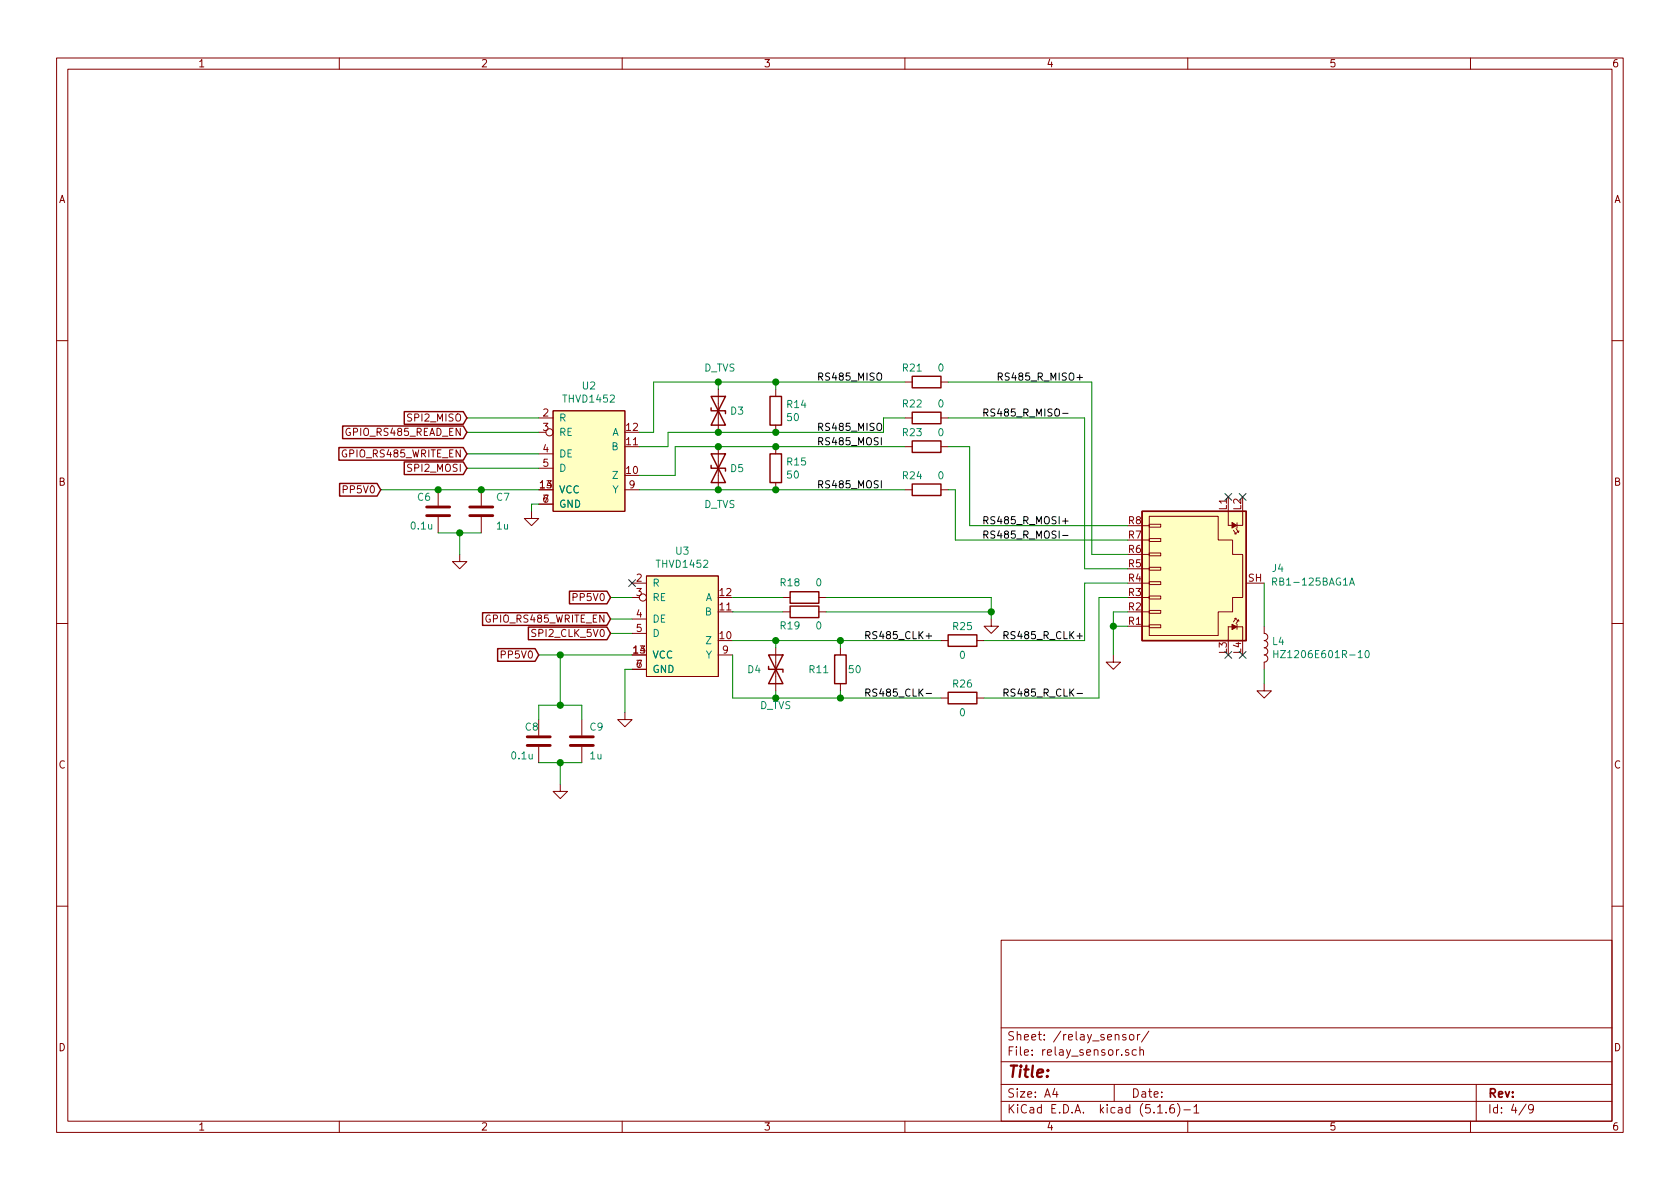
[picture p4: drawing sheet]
<svg xmlns="http://www.w3.org/2000/svg" width="297mm" height="210mm" viewBox="0 0 297 210" stroke-linecap="round" stroke-linejoin="round" font-family="sans-serif">
<g fill="none" stroke="#840000" stroke-width=".18">
<path d="M10 10.3h277v189.9h-277zM12 12.2h273v186.1h-273zM60 10.3v1.9M110 10.3v1.9M160 10.3v1.9M210 10.3v1.9M260 10.3v1.9M10 60.2h2M95.2 73.9h2.6M95.2 76.4h1.3M97.8 72.6h12.7v17.8h-12.7zM127 68.8v7.6"/>
<path d="M127 79v7.6M137.2 68.8v1.3M137.2 75.2v1.2M137.2 79v1.3M160 67.6h1.3M160 79h1.3M160 73.9h1.3M166.4 67.6h1.2M166.4 79h1.2M166.4 73.9h1.2M285 60.2h2M77.5 86.6v2.8"/>
<path d="M77.5 91.4v2.8M81.3 98v1.3h1.2l-1.2 1.3-1.3-1.3h1.3M85.1 86.6v2.8M85.1 91.4v2.8M94 90.4v1.3h1.2l-1.2 1.3-1.3-1.3h1.3M95.2 80.3h2.6M95.2 82.8h2.6M95.2 89.1h2.6M110.5 86.6h2.5M137.2 85.3v1.3M160 86.6h1.3M166.4 86.6h1.2"/>
<path d="M201.9 98h1.3M201.9 95.5h1.3M201.9 93h1.3M203.2 97.8h2v.5h-2zM203.2 95.2h2v.6h-2zM203.2 92.7h2v.5h-2zM203.2 91.3h12.2v4.2h2.5v2.5h1.8v7.7h-1.8v2.5h-2.5v4.2h-12.2zM217.2 87.9v2.5M217.2 90.5v2.4h.6M218.1 93.8l.4 .6h-.2M218.5 93.5l.5 .6h-.3M218.6 94.2l-.1 .2"/>
<path d="M218.7 92.5v.9M219 93.9v.2M219.7 90.5v2.4h-.9M10 110.3h2M94.7 111.4l-.4-.1-.2 .1-.1 .3 .1 .2 .5 .1 .1 .3-.2 .3-.5-.1M111.8 105.7h1.2M111.8 103.1h2.5M111.8 109.5h2.5M111.8 112h2.5M111.8 118.4h2.5M114.3 101.8h12.7v17.8h-12.7zM127 115.8h2.5"/>
<path d="M137.2 114.5v7.7M138.4 108.2h1.3M138.4 105.7h1.3M144.8 108.2h1.2M144.8 105.7h1.2M148.6 114.5v1.3M166.4 113.3h1.2M172.7 113.3h1.3M175.3 109.5v1.2h1.2l-1.2 1.3-1.3-1.3h1.3M196.8 115.8v1.3h1.3l-1.3 1.3-1.2-1.3h1.2M201.9 110.7h1.3M201.9 108.2h1.3"/>
<path d="M201.9 105.7h1.3M201.9 103.1h1.3M201.9 100.6h1.3M203.2 110.5h2v.5h-2zM203.2 107.9h2v.6h-2zM203.2 105.4h2v.5h-2zM203.2 102.9h2v.5h-2zM203.2 100.3h2v.5h-2zM217.8 110.8h-.6v2.5M218.3 109.4l.2-.1-.4 .7M218.5 109.4l.1 .2M218.7 110.4v.9"/>
<path d="M218.7 109.7l.3-.1-.5 .7M218.8 110.8h.9v2.5M219 109.7v.2M220.3 103.1h3.2M223.5 110.7v1.3a.63 .63 0 0 1 .7 .6 .63 .63 0 0 1-.7 .7 .63 .63 0 0 1 .7 .6 .63 .63 0 0 1-.7 .6 .63 .63 0 0 1 .7 .7 .63 .63 0 0 1-.7 .6 .63 .63 0 0 1 .7 .7 .63 .63 0 0 1-.7 .6v1.3M285 110.3h2M95.2 127.2v2.8M95.2 132.1v2.8M99.1 138.7v1.2h1.2l-1.2 1.3-1.3-1.3h1.3M102.9 127.2v2.8M102.9 132.1v2.8M110.5 126v1.2h1.3l-1.3 1.3-1.3-1.3h1.3"/>
<path d="M148.6 120.9v1.3M166.4 123.4h1.2M172.7 123.4h1.3M223.5 120.9v1.3h1.3l-1.3 1.2-1.3-1.2h1.3M10 160.2h2M177 166.3h108v32h-108zM285 160.2h2M60 198.3v1.9M110 198.3v1.9M160 198.3v1.9M177 194.8h108M177 191.8h108"/>
<path d="M177 187.8h108M177 181.8h108M186.5 192.5l-.4 1h1M186.8 193v1M197 191.8v3M199.1 183l-.4-.1-.2 .2 .1 .3 .5 .1v.3h-.6M199.5 185.7l-.3-.1-.2 .2 .1 .2 .4 .2v.3h-.5M199.8 183.1l.2-.2 .4 .2v.7l-.2 .1-.4-.1zM200.9 185.7l-.4-.1-.3 .3 .1 .6 .2 .1 .4-.1M201.1 182.9v1M201.5 185.7l.3-.1 .3 .1 .1 .9M201.5 182.9l-.4 .3"/>
<path d="M201.5 185.1v1.5M203.1 182.3l-1.3 2M204.7 196.8h.8M206.2 196.7v.1M207.5 195.3a.59 .59 0 0 0-.7 .7v.5l.2 .2 .4 .1 .2-.1 .1-.5-.2-.2-.4-.1-.3 .3M208.2 195.1a1.71 1.71 0 0 1 0 2.3M209.3 196.3h1.2M210 198.3v1.9M211.1 195.8l.4-.5v1.5M211.1 196.8h.9M260 198.3v1.9M261 191.8v6.5"/>
<path d="M269.8 195.2l-1.2 2M271.1 196l-.3 .3-.4-.1-.1-.2v-.4l.1-.2 .4-.1 .2 .2a1.19 1.19 0 0 1-.2 1.2l-.4 .1"/>
<circle cx="97.2" cy="76.4" r=".63"/>
<circle cx="113.7" cy="105.7" r=".63"/>
</g>
<path d="M75.4 91.2h4.1M75.4 89.7h4.1M83.1 91.2h4M83.1 89.7h4M93.2 131.8h4.1M93.2 130.3h4.1M100.8 131.8h4.1M100.8 130.3h4.1" fill="none" stroke="#840000" stroke-width=".51"/>
<g fill="none" stroke="#840000" stroke-width=".25">
<path d="M59.9 79.1h22l.6 1.2-.6 1.1h-22zM60.6 75.3h21.3l.6 1.1-.6 1.2h-21.3zM71.5 72.8h10.4l.6 1.1-.6 1.1h-10.4zM125.7 72.1v.5h2.6v.5M125.7 70.1l2.6 5.1h-2.6l2.6-5.1zM136.1 70.1h2.1v5.1h-2.1zM161.3 66.5h5.1v2.1h-5.1zM161.3 78h5.1v2h-5.1zM161.3 72.9h5.1v2h-5.1zM60 85.5h6.7l.6 1.1-.6 1.1h-6.7zM71.5 81.7h10.4l.6 1.1-.6 1.1h-10.4zM125.7 82.3v.5h2.6v.5"/>
<path d="M125.7 80.3l2.6 5h-2.6l2.6-5zM136.1 80.3h2.1v5h-2.1zM161.3 85.6h5.1v2h-5.1zM201.9 90.4h18.4v22.9h-18.4zM85.3 108.4h22l.6 1.1-.6 1.1h-22zM88 114.7h6.6l.6 1.1-.6 1.1h-6.6zM93.4 110.9h13.9l.6 1.1-.6 1.1h-13.9zM100.7 104.5h6.6l.6 1.2-.6 1.1h-6.6zM135.9 117.9v.5h2.5v.5M135.9 115.8l2.5 5.1h-2.5l2.5-5.1zM139.7 107.2h5.1v2h-5.1zM139.7 104.6h5.1v2.1h-5.1z"/>
<path d="M147.6 115.8h2v5.1h-2zM167.6 112.3h5.1v2h-5.1zM167.6 122.4h5.1v2.1h-5.1z"/>
</g>
<path d="M225 102.9l.7-.1v-.5l-.2-.1h-.5v1.3M225.2 115v1.3M225.2 115.6h.7M225.9 115v1.3M238.6 103.5l.4-1.3 .5 1.3M238.7 103.1h.6M241.5 115.2l.2-.2a.67 .67 0 0 1 .4 .7 .67 .67 0 0 1-.4 .6l-.3-.5z" fill="none" stroke="#008484" stroke-width=".18"/>
<g fill="#ffffc2" stroke="#ffffc2" stroke-width=".18">
<path d="M201.9 90.4h18.4v22.9h-18.4z"/>
<path d="M97.8 72.6h12.7v17.8h-12.7z"/>
<path d="M114.3 101.8h12.7v17.8h-12.7z"/>
</g>
<g fill="#840000" stroke="#840000" stroke-width=".18">
<path d="M217.8 110.4l.9 .4-.9 .5z"/>
<path d="M217.8 92.4l.9 .5-.9 .5z"/>
</g>
<g fill="none" stroke="#008400" stroke-width=".18">
<path d="M82.5 73.9h12.7M82.5 76.4h12.7M127 67.6v1.2M137.2 67.6v1.2M160 73.9h-3.8v2.5h-38.1v2.6h-5.1M160 79h-40.6v5.1h-6.4M160 67.6h-44.4v8.8h-2.6M167.6 79h3.8v14h28M167.6 73.9h24.2v26.7h7.6M167.6 67.6h25.4v30.4h6.4M67.3 86.6h27.9M77.5 94.2h7.6"/>
<path d="M81.3 94.2v3.8M82.5 82.8h12.7M82.5 80.3h12.7M95.2 89.1h-1.2v1.3M113 86.6h47M167.6 86.6h1.3v8.9h30.5M95.2 115.8h16.6M99.1 115.8v8.9M107.9 105.7h3.9M107.9 109.5h3.9M107.9 112h3.9M111.8 118.4h-1.3v7.6"/>
<path d="M129.5 115.8v7.6h36.9M129.5 113.3h36.9M129.5 105.7h8.9M129.5 108.2h8.9M137.2 113.3v1.2M146 105.7h29.3v3.8M146 108.2h29.3M148.6 113.3v1.2M196.8 110.7h2.6M199.4 103.1h-7.6v10.2h-17.8M199.4 105.7h-5.1v17.7h-20.3M199.4 108.2h-2.6v7.6"/>
<path d="M223.5 103.1v7.6M223.5 118.4v2.5M95.2 127.2v-2.5h7.7v2.5M95.2 134.9h7.7M99.1 134.9v3.8M137.2 122.2v1.2M148.6 122.2v1.2"/>
</g>
<g fill="none" stroke="#000" stroke-width=".18">
<path d="M144.8 75.5h.6v-.5l-.2-.2h-.4v1.3M144.8 66.6h.6v-.5l-.2-.1h-.4v1.2M144.8 78h.6v-.5l-.2-.1h-.4v1.3M174 73l.6-.1v-.5l-.2-.1h-.4v1.3M174.3 73l.4 .6M176.5 66.6h.6l.1-.5-.2-.1h-.5v1.2M176.8 66.6l.4 .6M144.8 85.7l.6-.1v-.5l-.2-.1h-.4v1.3M174 94.6l.6-.1v-.5l-.2-.1h-.4v1.3M174 92h.6v-.5l-.2-.1h-.4v1.2M174.3 94.6l.4 .6M174.3 92l.4 .6"/>
<path d="M153.1 112.3l.7-.1v-.4l-.2-.1h-.5v1.2M153.4 112.3l.4 .6M177.5 112.3l.7-.1v-.4l-.7-.1v1.2M177.8 112.3l.5 .6M153.1 122.5l.7-.1v-.4l-.2-.2h-.5v1.3M153.4 122.5l.4 .6M177.5 122.5l.7-.1v-.4l-.7-.2v1.3M177.8 122.5l.5 .6"/>
</g>
<g fill="#008400" stroke="#008400" stroke-width=".25">
<circle cx="99.1" cy="134.9" r=".51"/>
<circle cx="175.3" cy="108.2" r=".51"/>
<circle cx="137.2" cy="113.3" r=".51"/>
<circle cx="127" cy="86.6" r=".51"/>
<circle cx="137.2" cy="123.4" r=".51"/>
<circle cx="77.5" cy="86.6" r=".51"/>
<circle cx="127" cy="76.4" r=".51"/>
<circle cx="127" cy="79" r=".51"/>
<circle cx="137.2" cy="76.4" r=".51"/>
<circle cx="99.1" cy="115.8" r=".51"/>
<circle cx="99.1" cy="124.7" r=".51"/>
<circle cx="148.6" cy="113.3" r=".51"/>
<circle cx="137.2" cy="67.6" r=".51"/>
<circle cx="137.2" cy="79" r=".51"/>
<circle cx="81.3" cy="94.2" r=".51"/>
<circle cx="196.9" cy="110.7" r=".51"/>
<circle cx="137.2" cy="86.6" r=".51"/>
<circle cx="85.1" cy="86.6" r=".51"/>
<circle cx="127" cy="67.6" r=".51"/>
<circle cx="148.6" cy="123.4" r=".51"/>
</g>
<path d="M216.6 87.3l1.2 1.2M217.8 87.3l-1.2 1.2M219.1 87.3l1.2 1.2M220.3 87.3l-1.2 1.2M111.2 102.5l1.2 1.2M112.4 102.5l-1.2 1.2M216.6 115.2l1.2 1.2M217.8 115.2l-1.2 1.2M219.1 115.2l1.2 1.2M220.3 115.2l-1.2 1.2" fill="none" stroke="#000084" stroke-width=".18"/>
<text font-size="2.8" fill="#840000" x="178" y="190.5">Title:</text>
<g font-size="2.1" fill="#840000">
<text x="178" y="184">Sheet: /relay_sensor/</text>
<text x="178" y="186.7">File: relay_sensor.sch</text>
<text x="178" y="196.9">KiCad E.D.A. kicad (5.1.6)-1</text>
<text x="178" y="194.1">Size: A4</text>
<text x="200" y="194.1">Date:</text>
<text x="263" y="194.1">Rev:</text>
<text x="263" y="196.9">Id: 4/9</text>
</g>
<g font-size="1.8" fill="#840000">
<text x="35" y="11.9">1</text>
<text x="85" y="11.9">2</text>
<text x="135" y="11.9">3</text>
<text x="185" y="11.9">4</text>
<text x="235" y="11.9">5</text>
<text x="285" y="11.9">6</text>
<text x="10.4" y="35.9">A</text>
<text x="285.4" y="35.9">A</text>
<text x="61.5" y="77.1">GPIO_RS485_READ_EN</text>
<text x="72.4" y="74.5">SPI2_MISO</text>
<text x="96" y="73.7">2</text>
<text x="96" y="76.2">3</text>
<text x="110.8" y="76.2">12</text>
<text x="60.8" y="80.9">GPIO_RS485_WRITE_EN</text>
<text x="72.4" y="83.4">SPI2_MOSI</text>
<text x="96" y="80">4</text>
<text x="96" y="82.5">5</text>
<text x="110.8" y="83.8">10</text>
<text x="110.8" y="78.7">11</text>
<text x="10.4" y="85.9">B</text>
<text x="61" y="87.2">PP5V0</text>
<text x="95.6" y="86.4">13</text>
<text x="96" y="88.9">7</text>
<text x="96.5" y="86.4">4</text>
<text x="111.3" y="86.4">9</text>
<text x="285.4" y="85.9">B</text>
<text x="199.5" y="95.2">R7</text>
<text x="199.5" y="92.7">R8</text>
<text x="216.9" y="90.2" transform="rotate(-90 216.9 90.2)">L1</text>
<text x="219.5" y="90.2" transform="rotate(-90 219.5 90.2)">L2</text>
<text x="199.5" y="100.3">R5</text>
<text x="199.5" y="97.8">R6</text>
<text x="101.7" y="106.3">PP5V0</text>
<text x="112.5" y="102.9">2</text>
<text x="112.5" y="105.4">3</text>
<text x="127.3" y="107.9">11</text>
<text x="127.3" y="105.4">12</text>
<text x="199.5" y="107.9">R2</text>
<text x="199.5" y="105.4">R3</text>
<text x="199.5" y="102.9">R4</text>
<text x="220.7" y="102.9">SH</text>
<text x="86.2" y="110.1">GPIO_RS485_WRITE_EN</text>
<text x="94.6" y="112.6">SPI2_CLK_5V0</text>
<text x="112.5" y="109.2">4</text>
<text x="112.5" y="111.8">5</text>
<text x="127.3" y="113">10</text>
<text x="199.5" y="110.5">R1</text>
<text x="89" y="116.5">PP5V0</text>
<text x="112.1" y="115.6">13</text>
<text x="112.5" y="118.1">7</text>
<text x="113" y="115.6">4</text>
<text x="127.8" y="115.6">9</text>
<text x="216.9" y="115.6" transform="rotate(-90 216.9 115.6)">L3</text>
<text x="219.5" y="115.6" transform="rotate(-90 219.5 115.6)">L4</text>
<text x="10.4" y="135.9">C</text>
<text x="285.4" y="135.9">C</text>
<text x="10.4" y="185.9">D</text>
<text x="285.4" y="185.9">D</text>
<text x="35" y="199.9">1</text>
<text x="85" y="199.9">2</text>
<text x="135" y="199.9">3</text>
<text x="185" y="199.9">4</text>
<text x="235" y="199.9">5</text>
<text x="285" y="199.9">6</text>
</g>
<g font-size="1.8" fill="#008484">
<text x="124.4" y="65.7">D_TVS</text>
<text x="159.7" y="65.7">R21</text>
<text x="165.9" y="65.7">0</text>
<text x="99.8" y="71.2">THVD1452</text>
<text x="103" y="68.9">U2</text>
<text x="98.8" y="74.5">R</text>
<text x="98.8" y="77.1">RE</text>
<text x="108.2" y="77.1">A</text>
<text x="129.2" y="73.3">D3</text>
<text x="139.2" y="72.2">R14</text>
<text x="139.2" y="74.5">50</text>
<text x="159.7" y="77.1">R23</text>
<text x="159.7" y="72.1">R22</text>
<text x="165.9" y="77.1">0</text>
<text x="165.9" y="72.1">0</text>
<text x="98.8" y="80.9">DE</text>
<text x="98.8" y="83.4">D</text>
<text x="108.2" y="79.6">B</text>
<text x="129.2" y="83.5">D5</text>
<text x="139.2" y="82.3">R15</text>
<text x="73.9" y="88.6">C6</text>
<text x="87.8" y="88.6">C7</text>
<text x="98.8" y="87.2">VCC</text>
<text x="98.8" y="89.8">GND</text>
<text x="108.3" y="87.2">Y</text>
<text x="108.4" y="84.7">Z</text>
<text x="124.4" y="89.8">D_TVS</text>
<text x="139.2" y="84.6">50</text>
<text x="159.7" y="84.8">R24</text>
<text x="165.9" y="84.8">0</text>
<text x="72.8" y="93.6">0.1u</text>
<text x="87.9" y="93.6">1u</text>
<text x="116.3" y="100.4">THVD1452</text>
<text x="119.5" y="98.1">U3</text>
<text x="225" y="101.1">J4</text>
<text x="115.3" y="103.8">R</text>
<text x="115.3" y="106.3">RE</text>
<text x="124.7" y="106.3">A</text>
<text x="138" y="103.7">R18</text>
<text x="144.3" y="103.7">0</text>
<text x="225.5" y="103.6">RB1-125BAG1A</text>
<text x="115.3" y="110.1">DE</text>
<text x="115.3" y="112.6">D</text>
<text x="124.7" y="108.8">B</text>
<text x="124.9" y="113.9">Z</text>
<text x="138" y="111.3">R19</text>
<text x="144.3" y="111.3">0</text>
<text x="168.6" y="111.4">R25</text>
<text x="115.3" y="116.5">VCC</text>
<text x="115.3" y="119">GND</text>
<text x="124.8" y="116.5">Y</text>
<text x="132.2" y="119">D4</text>
<text x="143.2" y="119">R11</text>
<text x="150.2" y="119">50</text>
<text x="169.7" y="116.5">0</text>
<text x="225" y="114.1">L4</text>
<text x="226.5" y="116.4">HZ1206E601R-10</text>
<text x="134.3" y="125.4">D_TVS</text>
<text x="168.6" y="121.6">R26</text>
<text x="92.9" y="129.2">C8</text>
<text x="104.3" y="129.2">C9</text>
<text x="169.7" y="126.7">0</text>
<text x="90.6" y="134.3">0.1u</text>
<text x="104.4" y="134.3">1u</text>
</g>
<g font-size="1.8">
<text x="145.3" y="67.3">RS485_MISO</text>
<text x="177.6" y="67.3">RS485_R_MISO+</text>
<text x="145.3" y="76.2">RS485_MISO</text>
<text x="175.5" y="73.7">RS485_R_MISO-</text>
<text x="145.3" y="78.7">RS485_MOSI</text>
<text x="145.3" y="86.4">RS485_MOSI</text>
<text x="175" y="92.7">RS485_R_MOSI+</text>
<text x="175.5" y="95.2">RS485_R_MOSI-</text>
<text x="154.1" y="113">RS485_CLK+</text>
<text x="178.5" y="113">RS485_R_CLK+</text>
<text x="154.5" y="123.2">RS485_CLK-</text>
<text x="178.9" y="123.2">RS485_R_CLK-</text>
</g>
</svg>
